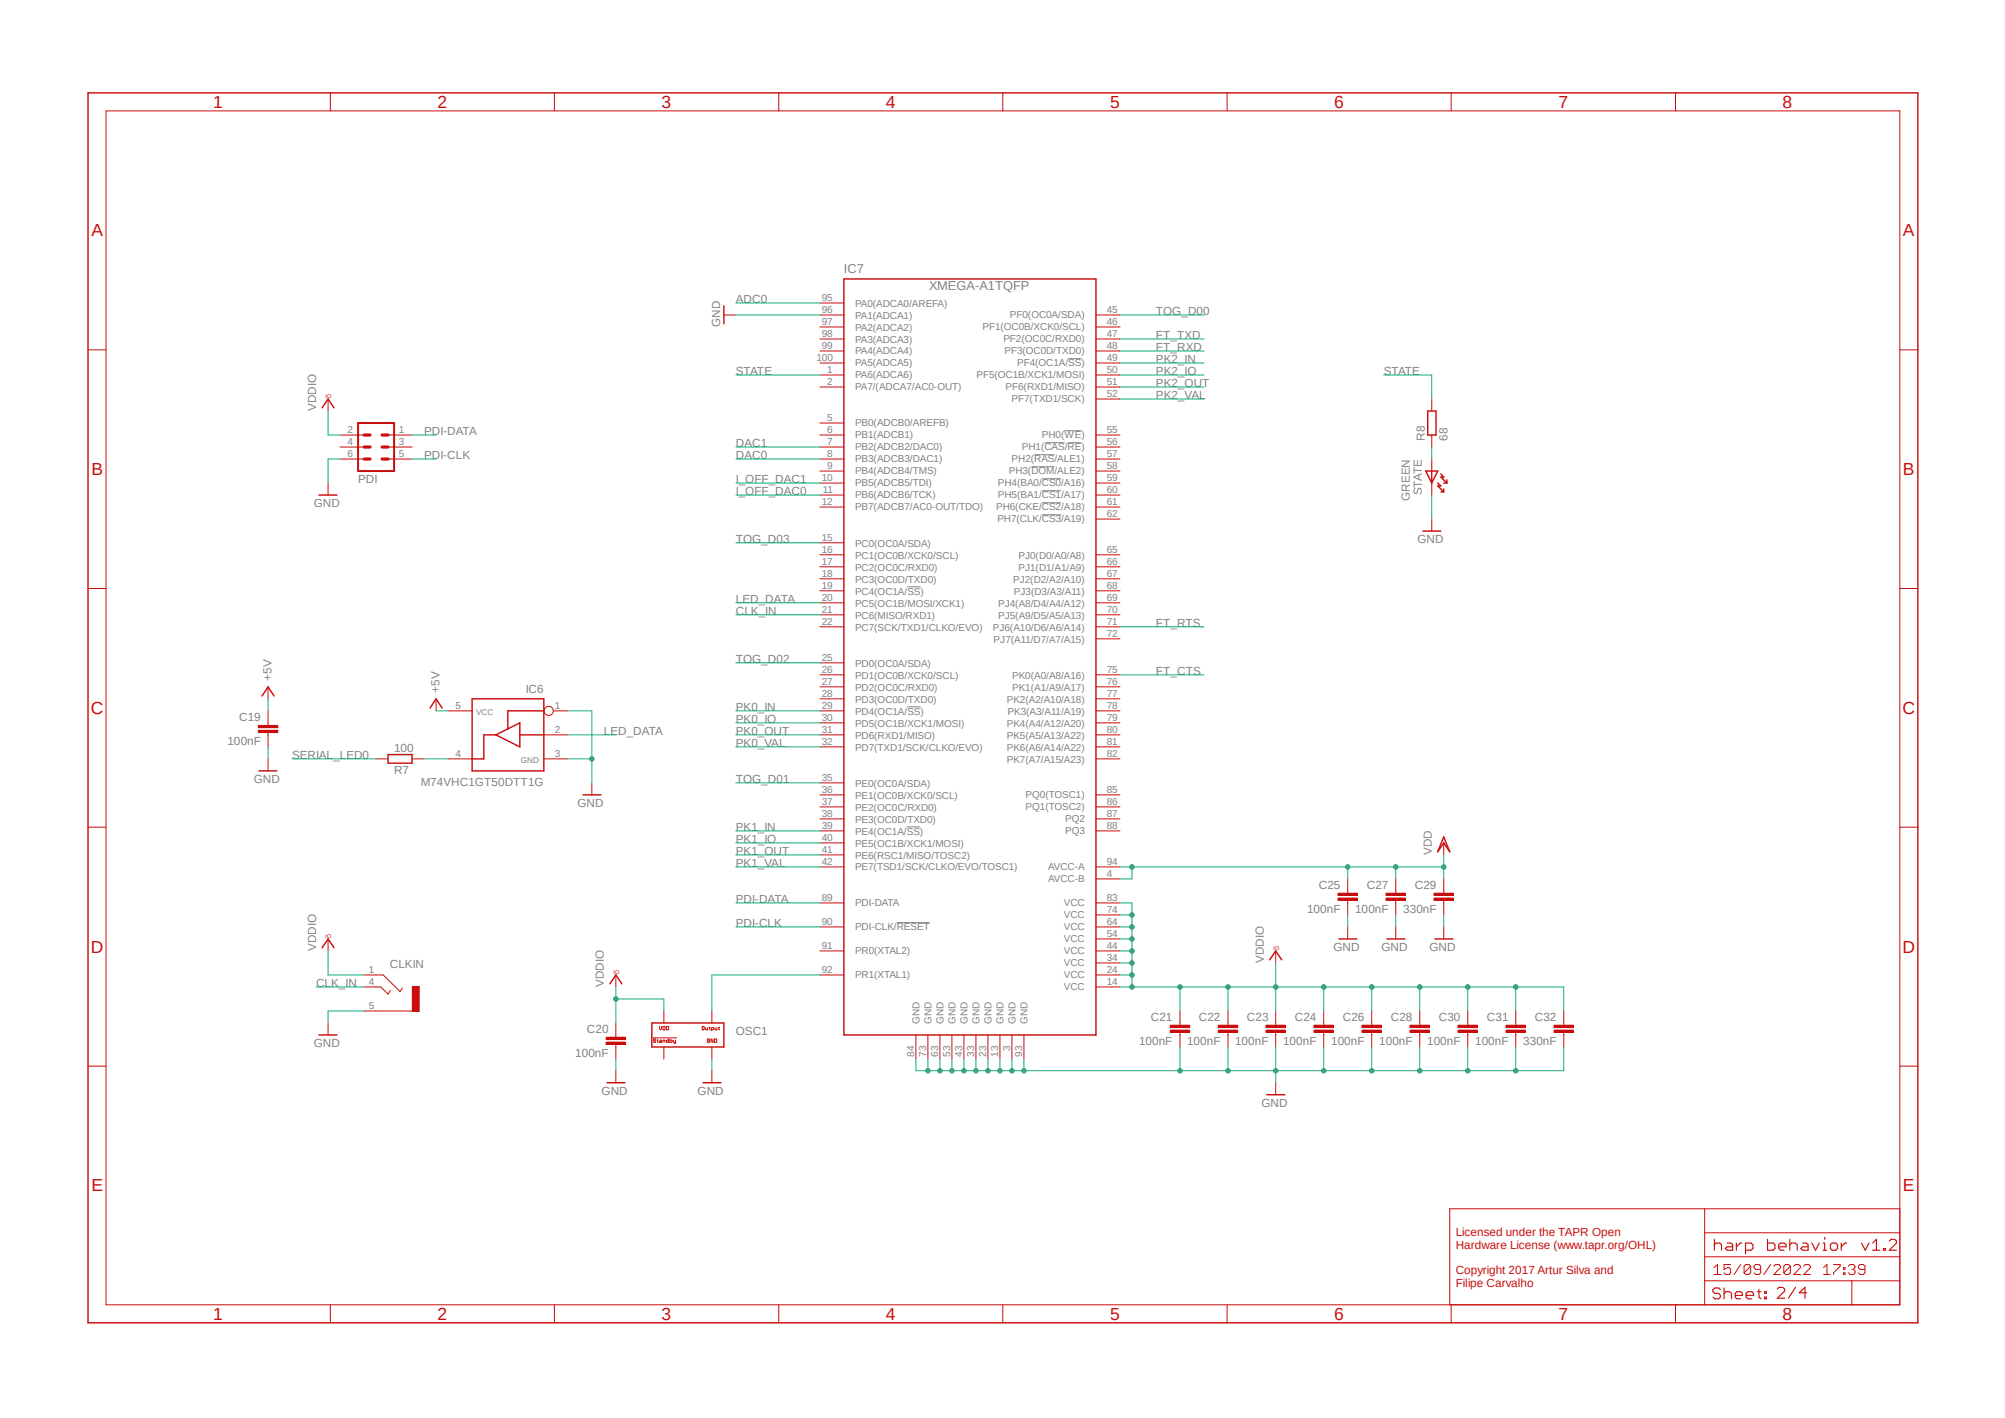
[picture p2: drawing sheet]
<svg xmlns="http://www.w3.org/2000/svg" width="297mm" height="210mm" viewBox="0 0 297 210" stroke-linecap="round" stroke-linejoin="round" font-family="sans-serif">
<path d="M12.7 13.5l271.7 182.8M284.4 13.5l-271.7 182.8" fill="none" stroke="#fff" stroke-width=".15"/>
<g fill="none" stroke="#808080" stroke-width=".15">
<path d="M158.2 53.1h2M152.8 69.1h3.4M153.2 67.4h3M154.3 70.9h2.9M154.3 72.7h2.9M154.3 74.5h2.9M154.3 76.2h2.9M154.7 65.6h3M157.7 63.8h2.5M158.2 65.6h2M134.4 86.9h2M134.4 104.7h2"/>
<path d="M132.8 136.7h4.9M134.3 122.5h2"/>
</g>
<g fill="none" stroke="#c90d0c" stroke-width=".21">
<path d="M13 13.8h271.1v182.1h-271.1zM210.8 78.7h2.6M211.2 69.8h1.8l-.9 1.7zM211.5 60.9h1.2v3.5h-1.2zM213 71.5l.4 .5h-.4l.9 .9M213.4 70.2l.5 .5h-.5l.9 .8M213.4 72.9h.5M213.9 71.5h.4M213.9 72.4v.5M214.3 71.1v.4M90.3 145.7l.9-1.3 .9 1.3M96.6 151.5h10.6v3.6h-10.6z"/>
<path d="M89.9 160.4h2.7M104.1 160.4h2.7"/>
</g>
<g fill="none" stroke="#c90d0c" stroke-width=".15">
<path d="M15.7 16.4h265.7v176.9h-265.7zM48.9 13.8v2.6M82.1 13.8v2.6M115.4 13.8v2.6M148.5 13.8v2.6M181.8 13.8v2.6M215 13.8v2.6M248.2 13.8v2.6M13 51.8h2.7M212.1 59.1v1.8M281.4 51.8h2.7M212.1 64.4v1.8"/>
<path d="M212.1 68v5.3M212.1 76.9v1.8M13 87.2h2.7M281.4 87.2h2.7M13 122.5h2.7M281.4 122.5h2.7M13 157.9h2.7M55.7 144.4h1.1l2.5 2.5 .3-.6M55.7 146.2h.7l1.1 1 .3-.5M55.7 149.7h5.4M89.8 154.3h2.9v.4h-2.9zM89.8 153.6h2.9v.4h-2.9z"/>
<path d="M91.2 144.4v1.8M91.2 151.5v2.1M91.2 154.7v2.1M91.2 158.6v1.8M96.7 153.7h3.5M97.1 154l-.2-.1v.2h.1l.1 .2-.1 .1-.2-.1M97.3 154.1h.2M97.4 154l.1 .4M97.7 152v.4l.1 .1 .2-.1v-.4M97.7 154.1h.3v.3h-.3v-.1v-.1h.3M98.2 152h.3v.5h-.3zM98.2 154.4v-.3h.3v.3"/>
<path d="M98.3 149.7v1.8M98.3 155.1v1.7M98.7 152l.4 .1-.1 .4h-.3zM99 153.9v.5h-.2l-.1-.3h.3M99.2 153.9v.5h.3l.1-.3h-.4M99.8 154.1v.2l.3 .1M100.1 154.1v.4l-.2 .1M104.1 152l.2 .1-.1 .4-.2-.1zM104.5 152.2l.1 .3h.2v-.3M105 152.2h.2M105.1 154l-.1-.1-.2 .1 .1 .4 .2-.1v-.2h-.2M105.1 152.1l.1 .4"/>
<path d="M105.4 152.5l.3-.1-.1-.2h-.2v.5M105.5 149.7v1.8M105.5 155.1v1.7M105.5 158.6v1.8M105.6 153.9v.5l-.3-.5v.5M105.8 153.9l.4 .1-.1 .4h-.3zM105.9 152.2l.1 .3h.2v-.3M106.4 152.2h.2M106.5 152.1l.1 .4M281.4 157.9h2.7M252.5 179v14.3M281.4 179h-66.6v14.3"/>
<path d="M48.9 193.3v2.6M82.1 193.3v2.6M115.4 193.3v2.6M148.5 193.3v2.6M181.8 193.3v2.6M215 193.3v2.6M248.2 193.3v2.6M252.5 189.7h28.9M252.5 186.1h28.9M252.5 182.6h28.9M253.9 187.7l.5-.4v1.5M253.9 188.8h1"/>
<path d="M256.4 187.3h-1v.7l.5-.3h.3l.2 .3v.5l-.2 .3h-.5l-.3-.3M257.9 187.3l-1 1.5M259.3 187.5v1l-.2 .3h-.5l-.2-.3M259.3 187.5l-.2-.2h-.5l-.2 .2v1M259.3 187.5l-.9 1M260.8 188h-.7l-.3-.3v-.2l.3-.2h.5l.2 .2v1l-.2 .3h-.5l-.3-.3M262.3 187.3l-1 1.5M262.8 187.5l.2-.2h.5l.2 .2v.2l-.9 1.1h.9M265.2 187.5v1l-.2 .3h-.5l-.3-.3M265.2 187.5l-.2-.2h-.5l-.3 .2v1M265.2 187.5l-1 1M265.7 187.5l.3-.2h.4l.3 .2v.2l-1 1.1h1"/>
<path d="M267.2 187.5l.2-.2h.5l.3 .2v.2l-1 1.1h1M270.1 188.8h1M270.1 187.7l.5-.4v1.5M271.6 187.3h1v.2l-1 1v.3M273.1 188.5h.2v.3h-.2zM273.1 187.7h.2v.3h-.2zM273.8 187.5l.3-.2h.5l.2 .2v.2l-.2 .3M274.3 189.7v3.6M274.3 188h.3M274.6 188l.2 .3v.2l-.2 .3h-.5l-.3-.3M276.3 188h-.8l-.2-.3v-.2l.2-.2h.5l.3 .2v1l-.3 .3h-.5l-.2-.3"/>
</g>
<g fill="none" stroke="#c90d0c" stroke-width=".17">
<path d="M254 183.6v1.6M254 184.4l.2-.3h.6l.2 .3v.8M254.8 191l-.2-.2h-.6l-.3 .2v.3l.3 .3h.6l.2 .3v.2l-.2 .3h-.6l-.3-.3M255.4 191.6l.3-.3h.5l.3 .3v.8M255.4 190.8v1.6M255.9 184.1h.5l.3 .3v.8h-.8l-.3-.3 .3-.2h.8M257 191.9h1.1v-.3l-.2-.3h-.6l-.3 .3v.5l.3 .3h.6M257.2 184.1v1.1M258 184.1h-.2l-.6 .6M258.6 185.2h.8l.3-.3v-.5l-.3-.3h-.8v1.6M258.7 191.9h1.1v-.3l-.3-.3h-.5l-.3 .3v.5l.3 .3h.5M260.3 191.3h.6"/>
<path d="M260.6 191v1.1l.3 .3M261.4 191.3h.3v.3h-.3zM261.4 192.1h.3v.3h-.3zM261.8 183.6v1.6h.9l.2-.3v-.5l-.2-.3h-.9M263.3 190.9l.2-.2h.6l.3 .2v.3l-1.1 1.1h1.1M263.5 184.7h1.1v-.3l-.3-.3h-.5l-.3 .3v.5l.3 .3h.5M265.1 184.4l.3-.3h.5l.3 .3v.8M265.1 183.6v1.6M266 190.7l-1.1 1.6M267 184.1h.6l.2 .3v.8h-.8l-.3-.3 .3-.2h.8M267.6 191.5h-1.1l.9-.8v1.6M268.4 184.1l.5 1.1 .6-1.1"/>
<path d="M270 184.1h.3v1.1M270 185.2h.6M270.3 183.3v.3M271.1 184.4l.3-.3h.5l.3 .3v.5l-.3 .3h-.5l-.3-.3zM272.8 184.1v1.1M273.6 184.1h-.3l-.5 .6M275.8 184.1l.5 1.1 .6-1.1M277.4 185.2h1.1M277.4 184.1l.6-.5v1.6M279 184.9h.3v.3h-.3zM279.9 183.8l.2-.2h.6l.2 .2v.3l-1 1.1h1"/>
</g>
<path d="M89.8 154.5h2.9M89.8 153.8h2.9" fill="none" stroke="#c90d0c" stroke-width=".34"/>
<path d="M61.1 146.1h1v3.7h-1z" fill-rule="evenodd" fill="#c90d0c"/>
<g fill="none" stroke="#c90d0c" stroke-width=".15">
<path d="M48.6 59.1v1.8M107.2 46.7h1.8M121.5 50.2h3.5M121.5 52h3.5M121.5 53.8h3.5M121.5 46.7h3.5M121.5 48.4h3.5M121.5 44.9h3.5M121.5 55.5h3.5M121.5 57.3h3.5M162.3 50.2h3.6M162.3 52h3.6"/>
<path d="M162.3 53.8h3.6M162.3 46.7h3.6M162.3 48.4h3.6M162.3 55.5h3.6M162.3 57.3h3.6M162.3 59.1h3.6M48.6 71.5v1.8M50.4 64.4h3.5M50.4 66.2h3.5M50.4 68h3.5M57.5 64.4h3.5M57.5 66.2h3.5"/>
<path d="M57.5 68h3.5M121.5 64.4h3.5M121.5 66.2h3.5M121.5 68h3.5M121.5 62.7h3.5M121.5 69.8h3.5M121.5 71.5h3.5M121.5 73.3h3.5M121.5 75.1h3.5M162.3 64.4h3.6M162.3 66.2h3.6M162.3 68h3.6"/>
<path d="M162.3 69.8h3.6M162.3 71.5h3.6M162.3 73.3h3.6M162.3 75.1h3.6M162.3 76.9h3.6M121.5 82.2h3.5M121.5 80.4h3.5M121.5 83.9h3.5M121.5 85.7h3.5M121.5 87.5h3.5M121.5 89.3h3.5M121.5 91.1h3.5"/>
<path d="M121.5 92.8h3.5M121.5 98.2h3.5M121.5 99.9h3.5M162.3 82.2h3.6M162.3 83.9h3.6M162.3 85.7h3.6M162.3 87.5h3.6M162.3 89.3h3.6M162.3 91.1h3.6M162.3 92.8h3.6M162.3 99.9h3.6M162.3 94.6h3.6"/>
<path d="M38.3 108.2h2.8v.3h-2.8zM38.3 107.4h2.8v.4h-2.8zM39.7 101.7v1.8M39.7 105.3v2.1M39.7 108.5v2.1M39.7 112.4v1.8M55.7 112.4h1.8M61 112.4h1.8M64.6 103.5v1.8M66.4 105.3h3.5M66.4 112.4h3.5M80.6 108.8h3.5"/>
<path d="M80.6 112.4h3.5M82 105.3h2.1M87.7 116v1.7M121.5 105.3h3.5M121.5 119.5h3.5M121.5 117.7h3.5M121.5 110.6h3.5M121.5 107.1h3.5M121.5 116h3.5M121.5 108.8h3.5M121.5 103.5h3.5M121.5 101.7h3.5"/>
<path d="M162.3 105.3h3.6M162.3 119.5h3.6M162.3 117.7h3.6M162.3 110.6h3.6M162.3 107.1h3.6M162.3 108.8h3.6M162.3 103.5h3.6M162.3 101.7h3.6M162.3 112.4h3.6M48.6 139.1v1.7M121.5 133.7h3.5M121.5 137.3h3.5"/>
<path d="M121.5 121.3h3.5M121.5 123.1h3.5M121.5 124.8h3.5M121.5 126.6h3.5M121.5 128.4h3.5M162.3 133.7h3.6M162.3 130.2h3.6M162.3 137.3h3.6M162.3 135.5h3.6M162.3 121.3h3.6M162.3 123.1h3.6M162.3 128.4h3.6"/>
<path d="M162.3 139.1h3.6M198.2 133h2.9v.3h-2.9zM198.2 132.3h2.9v.3h-2.9zM199.6 130.2v2.1M199.6 133.3v2.2M199.6 137.3v1.8M205.3 133h2.9v.3h-2.9zM205.3 132.3h2.9v.3h-2.9zM206.8 130.2v2.1M206.8 133.3v2.2M206.8 137.3v1.8M212.4 133h2.9v.3h-2.9z"/>
<path d="M212.4 132.3h2.9v.3h-2.9zM213.9 124.8v1.8M213.9 130.2v2.1M213.9 133.3v2.2M213.9 137.3v1.8M48.6 151.5v1.8M53.9 149.7h1.8M53.9 144.4h1.8M53.9 146.2h1.8M61.1 146.1h1v3.7h-1zM121.5 144.4h3.5M121.5 140.8h3.5"/>
<path d="M135.7 153.3v3.5M137.5 153.3v3.5M139.2 153.3v3.5M141 153.3v3.5M142.8 153.3v3.5M144.6 153.3v3.5M146.3 153.3v3.5M148.1 153.3v3.5M149.9 153.3v3.5M151.7 153.3v3.5M162.3 144.4h3.6M162.3 146.2h3.6"/>
<path d="M162.3 140.8h3.6M162.3 142.6h3.6M173.4 152.6h2.8v.3h-2.8zM173.4 151.8h2.8v.4h-2.8zM174.8 149.7v2.1M174.8 152.9v2.2M180.5 152.6h2.8v.3h-2.8zM180.5 151.8h2.8v.4h-2.8zM181.9 149.7v2.1M181.9 152.9v2.2M187.5 152.6h2.9v.3h-2.9zM187.5 151.8h2.9v.4h-2.9z"/>
<path d="M189 140.8v1.8M189 149.7v2.1M189 152.9v2.2M194.6 152.6h2.9v.3h-2.9zM194.6 151.8h2.9v.4h-2.9zM196.1 149.7v2.1M196.1 152.9v2.2M201.8 152.6h2.8v.3h-2.8zM201.8 151.8h2.8v.4h-2.8zM203.2 149.7v2.1M203.2 152.9v2.2M208.9 152.6h2.9v.3h-2.9z"/>
<path d="M208.9 151.8h2.9v.4h-2.9zM210.3 149.7v2.1M210.3 152.9v2.2M216 152.6h2.9v.3h-2.9zM216 151.8h2.9v.4h-2.9zM217.4 149.7v2.1M217.4 152.9v2.2M223.1 152.6h2.9v.3h-2.9zM223.1 151.8h2.9v.4h-2.9zM224.5 149.7v2.1M224.5 152.9v2.2M230.2 152.6h2.9v.3h-2.9z"/>
<path d="M230.2 151.8h2.9v.4h-2.9zM231.6 149.7v2.1M231.6 152.9v2.2M189 160.4v1.7"/>
<circle cx="81.3" cy="105.3" r=".68"/>
</g>
<g fill="none" stroke="#c90d0c" stroke-width=".21">
<path d="M107.2 45.3v2.7M125 41.3h37.3v112h-37.3zM47.2 73.3h2.7M47.7 60.4l.9-1.3 .9 1.3M38.4 114.2h2.6M38.8 103.1l.9-1.4 .9 1.4M57.5 111.8h3.5v1.2h-3.5zM63.7 104.9l.9-1.4 .9 1.4M69.9 103.5h10.7v10.7h-10.7zM73.4 108.8l3.6-1.7v3.5zM73.4 108.8h-1.7v3.6h-1.8M77 108.8h3.6"/>
<path d="M80.6 105.3h-5.4v2.6M86.4 117.7h2.6M198.3 139.1h2.7M205.4 139.1h2.7M212.6 139.1h2.6M213.9 124l.9 2.2-.9-1.4-.9 1.4zM47.2 153.3h2.7M47.7 140.4l.9-1.3 .9 1.3M188.1 142.2l.9-1.4 .9 1.4M187.7 162.1h2.6"/>
</g>
<path d="M53 62.7h5.4v7.1h-5.4z" fill="none" stroke="#c90d0c" stroke-width=".3"/>
<path d="M53.9 68h.9M53.9 66.2h.9M53.9 64.4h.9M56.6 68h.9M56.6 66.2h.9M56.6 64.4h.9" fill="none" stroke="#c90d0c" stroke-width=".47"/>
<g fill="none" stroke="#c90d0c" stroke-width=".34">
<path d="M38.3 108.3h2.8M38.3 107.6h2.8M198.2 133.2h2.9M198.2 132.5h2.9M205.3 133.2h2.9M205.3 132.5h2.9M212.4 133.2h2.9M212.4 132.5h2.9M173.4 152.7h2.8M173.4 152h2.8M180.5 152.7h2.8M180.5 152h2.8"/>
<path d="M187.5 152.7h2.9M187.5 152h2.9M194.6 152.7h2.9M194.6 152h2.9M201.8 152.7h2.8M201.8 152h2.8M208.9 152.7h2.9M208.9 152h2.9M216 152.7h2.9M216 152h2.9M223.1 152.7h2.9M223.1 152h2.9"/>
<path d="M230.2 152.7h2.9M230.2 152h2.9"/>
</g>
<path d="M109 55.5h12.5M205 55.5h7.1v3.6M61 68h3.6M61 64.4h3.6M212.1 66.2v1.8M109 137.3h12.5M109 133.7h12.5M91.2 148h7.1v1.7M91.2 146.2v5.3" fill="none" stroke="#0dab76" stroke-width=".15"/>
<circle cx="91.2" cy="148" r=".33" fill="#0dab76"/>
<g fill="none" stroke="#0dab76" stroke-width=".15">
<path d="M48.6 60.9v3.5h1.8M48.6 140.8v3.6h5.3M165.9 146.2h23.1v3.5M174.8 146.2v3.5M181.9 146.2v3.5M203.2 146.2h21.3v3.5"/>
<circle cx="91.2" cy="148" r=".33"/>
</g>
<circle cx="174.8" cy="146.2" r=".33" fill="#0dab76"/>
<circle cx="174.8" cy="146.2" r=".33" fill="none" stroke="#0dab76" stroke-width=".15"/>
<circle cx="181.9" cy="146.2" r=".33" fill="#0dab76"/>
<g fill="none" stroke="#0dab76" stroke-width=".15">
<path d="M189 146.2h14.2v3.5M196.1 146.2v3.5"/>
<circle cx="181.9" cy="146.2" r=".33"/>
</g>
<circle cx="189" cy="146.2" r=".33" fill="#0dab76"/>
<circle cx="189" cy="146.2" r=".33" fill="none" stroke="#0dab76" stroke-width=".15"/>
<circle cx="196.1" cy="146.2" r=".33" fill="#0dab76"/>
<g fill="none" stroke="#0dab76" stroke-width=".15">
<path d="M165.9 133.7h1.8v12.5M165.9 139.1h1.8M165.9 137.3h1.8M165.9 135.5h1.8M165.9 144.4h1.8M165.9 142.6h1.8M165.9 140.8h1.8"/>
<circle cx="196.1" cy="146.2" r=".33"/>
</g>
<circle cx="167.7" cy="135.5" r=".33" fill="#0dab76"/>
<circle cx="167.7" cy="135.5" r=".33" fill="none" stroke="#0dab76" stroke-width=".15"/>
<circle cx="167.7" cy="137.3" r=".33" fill="#0dab76"/>
<circle cx="167.7" cy="137.3" r=".33" fill="none" stroke="#0dab76" stroke-width=".15"/>
<circle cx="167.7" cy="139.1" r=".33" fill="#0dab76"/>
<circle cx="167.7" cy="139.1" r=".33" fill="none" stroke="#0dab76" stroke-width=".15"/>
<circle cx="167.7" cy="140.8" r=".33" fill="#0dab76"/>
<circle cx="167.7" cy="140.8" r=".33" fill="none" stroke="#0dab76" stroke-width=".15"/>
<circle cx="167.7" cy="142.6" r=".33" fill="#0dab76"/>
<circle cx="167.7" cy="142.6" r=".33" fill="none" stroke="#0dab76" stroke-width=".15"/>
<circle cx="167.7" cy="144.4" r=".33" fill="#0dab76"/>
<circle cx="167.7" cy="144.4" r=".33" fill="none" stroke="#0dab76" stroke-width=".15"/>
<circle cx="167.7" cy="146.2" r=".33" fill="#0dab76"/>
<g fill="none" stroke="#0dab76" stroke-width=".15">
<path d="M210.3 146.2v3.5M217.4 146.2v3.5"/>
<circle cx="167.7" cy="146.2" r=".33"/>
</g>
<circle cx="203.2" cy="146.2" r=".33" fill="#0dab76"/>
<circle cx="203.2" cy="146.2" r=".33" fill="none" stroke="#0dab76" stroke-width=".15"/>
<circle cx="210.3" cy="146.2" r=".33" fill="#0dab76"/>
<circle cx="210.3" cy="146.2" r=".33" fill="none" stroke="#0dab76" stroke-width=".15"/>
<circle cx="217.4" cy="146.2" r=".33" fill="#0dab76"/>
<circle cx="217.4" cy="146.2" r=".33" fill="none" stroke="#0dab76" stroke-width=".15"/>
<circle cx="224.5" cy="146.2" r=".33" fill="#0dab76"/>
<g fill="none" stroke="#0dab76" stroke-width=".15">
<path d="M165.9 52h12.5M50.4 68h-1.8v3.5M212.1 73.3v3.6M53.9 149.7h-5.3v1.8M91.2 156.8v1.8M105.5 156.8v1.8M174.8 155.1v3.5h14.2M181.9 155.1v3.5M189 142.6v3.6M189 155.1v5.3M224.5 146.2h7.1v3.5"/>
<circle cx="224.5" cy="146.2" r=".33"/>
</g>
<circle cx="174.8" cy="158.6" r=".33" fill="#0dab76"/>
<circle cx="174.8" cy="158.6" r=".33" fill="none" stroke="#0dab76" stroke-width=".15"/>
<circle cx="181.9" cy="158.6" r=".33" fill="#0dab76"/>
<circle cx="181.9" cy="158.6" r=".33" fill="none" stroke="#0dab76" stroke-width=".15"/>
<circle cx="189" cy="158.6" r=".33" fill="#0dab76"/>
<g fill="none" stroke="#0dab76" stroke-width=".15">
<path d="M135.7 158.6h39.1M196.1 155.1v3.5M203.2 155.1v3.5h-14.2"/>
<circle cx="189" cy="158.6" r=".33"/>
</g>
<circle cx="196.1" cy="158.6" r=".33" fill="#0dab76"/>
<g fill="none" stroke="#0dab76" stroke-width=".15">
<path d="M135.7 156.8v1.8M137.5 156.8v1.8M139.2 156.8v1.8M141 156.8v1.8M142.8 156.8v1.8M144.6 156.8v1.8M146.3 156.8v1.8M148.1 156.8v1.8M149.9 156.8v1.8M151.7 156.8v1.8"/>
<circle cx="196.1" cy="158.6" r=".33"/>
</g>
<circle cx="137.5" cy="158.6" r=".33" fill="#0dab76"/>
<circle cx="137.5" cy="158.6" r=".33" fill="none" stroke="#0dab76" stroke-width=".15"/>
<circle cx="139.2" cy="158.6" r=".33" fill="#0dab76"/>
<circle cx="139.2" cy="158.6" r=".33" fill="none" stroke="#0dab76" stroke-width=".15"/>
<circle cx="141" cy="158.6" r=".33" fill="#0dab76"/>
<circle cx="141" cy="158.6" r=".33" fill="none" stroke="#0dab76" stroke-width=".15"/>
<circle cx="142.8" cy="158.6" r=".33" fill="#0dab76"/>
<circle cx="142.8" cy="158.6" r=".33" fill="none" stroke="#0dab76" stroke-width=".15"/>
<circle cx="144.6" cy="158.6" r=".33" fill="#0dab76"/>
<circle cx="144.6" cy="158.6" r=".33" fill="none" stroke="#0dab76" stroke-width=".15"/>
<circle cx="146.4" cy="158.6" r=".33" fill="#0dab76"/>
<circle cx="146.4" cy="158.6" r=".33" fill="none" stroke="#0dab76" stroke-width=".15"/>
<circle cx="148.1" cy="158.6" r=".33" fill="#0dab76"/>
<circle cx="148.1" cy="158.6" r=".33" fill="none" stroke="#0dab76" stroke-width=".15"/>
<circle cx="149.9" cy="158.6" r=".33" fill="#0dab76"/>
<circle cx="149.9" cy="158.6" r=".33" fill="none" stroke="#0dab76" stroke-width=".15"/>
<circle cx="151.7" cy="158.6" r=".33" fill="#0dab76"/>
<g fill="none" stroke="#0dab76" stroke-width=".15">
<path d="M210.3 155.1v3.5M217.4 155.1v3.5M224.5 155.1v3.5h-21.3"/>
<circle cx="151.7" cy="158.6" r=".33"/>
</g>
<circle cx="203.2" cy="158.6" r=".33" fill="#0dab76"/>
<circle cx="203.2" cy="158.6" r=".33" fill="none" stroke="#0dab76" stroke-width=".15"/>
<circle cx="217.4" cy="158.6" r=".33" fill="#0dab76"/>
<circle cx="217.4" cy="158.6" r=".33" fill="none" stroke="#0dab76" stroke-width=".15"/>
<circle cx="210.3" cy="158.6" r=".33" fill="#0dab76"/>
<g fill="none" stroke="#0dab76" stroke-width=".15">
<path d="M224.5 158.6h7.1"/>
<circle cx="210.3" cy="158.6" r=".33"/>
</g>
<circle cx="224.5" cy="158.6" r=".33" fill="#0dab76"/>
<g fill="none" stroke="#0dab76" stroke-width=".15">
<path d="M109 46.7h12.5M84.1 105.3h3.6v10.7M84.1 112.4h3.6M199.6 135.5v1.8M206.8 135.5v1.8M213.9 135.5v1.8M231.6 155.1v3.5"/>
<circle cx="224.5" cy="158.6" r=".33"/>
</g>
<circle cx="87.7" cy="112.4" r=".33" fill="#0dab76"/>
<g fill="none" stroke="#0dab76" stroke-width=".15">
<path d="M109 44.9h12.5M165.9 50.2h12.5M165.9 53.8h12.5M165.9 55.5h12.5M165.9 57.3h12.5M165.9 59.1h12.5M165.9 46.7h12.5M109 66.2h12.5M109 68h12.5M109 91.1h12.5M109 98.2h12.5M109 80.4h12.5"/>
<path d="M165.9 92.8h12.5M165.9 99.9h12.5M39.7 110.6v1.8M43.3 112.4h12.4M109 105.3h12.5M109 107.1h12.5M109 108.8h12.5M109 110.6h12.5M109 116h12.5M109 123.1h12.5M109 124.8h12.5M109 126.6h12.5"/>
<path d="M109 128.4h12.5M213.9 128.4v1.8M46.8 146.2h7.1M121.5 144.4h-16v5.3"/>
<circle cx="87.7" cy="112.4" r=".33"/>
</g>
<circle cx="213.9" cy="128.4" r=".33" fill="#0dab76"/>
<g fill="none" stroke="#0dab76" stroke-width=".15">
<path d="M165.9 128.4h33.7M167.7 128.4v1.8h-1.8"/>
<circle cx="213.9" cy="128.4" r=".33"/>
</g>
<circle cx="167.7" cy="128.4" r=".33" fill="#0dab76"/>
<g fill="none" stroke="#0dab76" stroke-width=".15">
<path d="M206.8 128.4v1.8M213.9 128.4h-14.3v1.8"/>
<circle cx="167.7" cy="128.4" r=".33"/>
</g>
<circle cx="199.6" cy="128.4" r=".33" fill="#0dab76"/>
<circle cx="199.6" cy="128.4" r=".33" fill="none" stroke="#0dab76" stroke-width=".15"/>
<circle cx="206.8" cy="128.4" r=".33" fill="#0dab76"/>
<g fill="none" stroke="#0dab76" stroke-width=".15">
<path d="M109 71.5h12.5M109 73.3h12.5M109 89.3h12.5M39.7 103.5v1.8M62.8 112.4h3.6M64.6 105.3h1.8M84.1 108.8h7.1M213.9 126.6v1.8"/>
<circle cx="206.8" cy="128.4" r=".33"/>
</g>
<g font-size="2.6" fill="#c90d0c">
<text x="31.6" y="16">1</text>
<text x="64.8" y="16">2</text>
<text x="98" y="16">3</text>
<text x="131.2" y="16">4</text>
<text x="164.5" y="16">5</text>
<text x="197.7" y="16">6</text>
<text x="230.9" y="16">7</text>
<text x="264.1" y="16">8</text>
<text x="13.5" y="35">A</text>
<text x="281.9" y="35">A</text>
<text x="13.5" y="70.4">B</text>
<text x="281.9" y="70.4">B</text>
<text x="13.5" y="105.7">C</text>
<text x="281.8" y="105.7">C</text>
<text x="13.5" y="141.1">D</text>
<text x="281.8" y="141.1">D</text>
<text x="13.5" y="176.4">E</text>
<text x="281.9" y="176.4">E</text>
<text x="31.6" y="195.5">1</text>
<text x="64.8" y="195.5">2</text>
<text x="98" y="195.5">3</text>
<text x="131.2" y="195.5">4</text>
<text x="164.5" y="195.5">5</text>
<text x="197.7" y="195.5">6</text>
<text x="230.9" y="195.5">7</text>
<text x="264.1" y="195.5">8</text>
</g>
<g font-size="1.9" fill="#808080">
<text x="125" y="40.4">IC7</text>
<text x="137.6" y="42.9">XMEGA-A1TQFP</text>
</g>
<g font-size="1.7" fill="#808080">
<text x="109" y="44.9">ADC0</text>
<text x="171.2" y="46.7">TOG_D00</text>
<text x="106.7" y="48.4" transform="rotate(-90 106.7 48.4)">GND</text>
<text x="171.2" y="52">FT_RXD</text>
<text x="171.2" y="50.2">FT_TXD</text>
<text x="171.2" y="53.8">PK2_IN</text>
<text x="109" y="55.5">STATE</text>
<text x="171.2" y="55.5">PK2_IO</text>
<text x="171.2" y="57.3">PK2_OUT</text>
<text x="171.2" y="59.1">PK2_VAL</text>
<text x="205" y="55.5">STATE</text>
<text x="46.8" y="60.9" transform="rotate(-90 46.8 60.9)">VDDIO</text>
<text x="62.8" y="64.4">PDI-DATA</text>
<text x="211.1" y="65.3" transform="rotate(-90 211.1 65.3)">R8</text>
<text x="214.4" y="65.3" transform="rotate(-90 214.4 65.3)">68</text>
<text x="53" y="71.5">PDI</text>
<text x="62.8" y="68">PDI-CLK</text>
<text x="109" y="66.2">DAC1</text>
<text x="109" y="68">DAC0</text>
<text x="109" y="71.5">I_OFF_DAC1</text>
<text x="46.5" y="75.1">GND</text>
<text x="109" y="73.3">I_OFF_DAC0</text>
<text x="208.9" y="74.2" transform="rotate(-90 208.9 74.2)">GREEN</text>
<text x="210.6" y="73.4" transform="rotate(-90 210.6 73.4)">STATE</text>
<text x="109" y="80.4">TOG_D03</text>
<text x="210" y="80.4">GND</text>
<text x="109" y="89.3">LED_DATA</text>
<text x="109" y="91.1">CLK_IN</text>
<text x="171.2" y="92.8">FT_RTS</text>
<text x="40.2" y="100.8" transform="rotate(-90 40.2 100.8)">+5V</text>
<text x="109" y="98.2">TOG_D02</text>
<text x="171.2" y="99.9">FT_CTS</text>
<text x="35.4" y="106.8">C19</text>
<text x="65.1" y="102.6" transform="rotate(-90 65.1 102.6)">+5V</text>
<text x="77.9" y="102.6">IC6</text>
<text x="109" y="105.3">PK0_IN</text>
<text x="109" y="107.1">PK0_IO</text>
<text x="33.7" y="110.4">100nF</text>
<text x="43.3" y="112.4">SERIAL_LED0</text>
<text x="58.4" y="111.3">100</text>
<text x="89.5" y="108.8">LED_DATA</text>
<text x="109" y="108.8">PK0_OUT</text>
<text x="109" y="110.6">PK0_VAL</text>
<text x="37.6" y="116">GND</text>
<text x="58.4" y="114.7">R7</text>
<text x="62.4" y="116.4">M74VHC1GT50DTT1G</text>
<text x="85.6" y="119.5">GND</text>
<text x="109" y="116">TOG_D01</text>
<text x="109" y="123.1">PK1_IN</text>
<text x="109" y="124.8">PK1_IO</text>
<text x="109" y="126.6">PK1_OUT</text>
<text x="109" y="128.4">PK1_VAL</text>
<text x="195.4" y="131.7">C25</text>
<text x="202.5" y="131.7">C27</text>
<text x="209.6" y="131.7">C29</text>
<text x="212.1" y="126.6" transform="rotate(-90 212.1 126.6)">VDD</text>
<text x="109" y="137.3">PDI-CLK</text>
<text x="109" y="133.7">PDI-DATA</text>
<text x="193.6" y="135.3">100nF</text>
<text x="200.7" y="135.3">100nF</text>
<text x="207.9" y="135.3">330nF</text>
<text x="46.8" y="140.8" transform="rotate(-90 46.8 140.8)">VDDIO</text>
<text x="57.7" y="143.3">CLKIN</text>
<text x="187.2" y="142.6" transform="rotate(-90 187.2 142.6)">VDDIO</text>
<text x="197.5" y="140.8">GND</text>
<text x="204.6" y="140.8">GND</text>
<text x="211.8" y="140.8">GND</text>
<text x="46.8" y="146.2">CLK_IN</text>
<text x="89.4" y="146.2" transform="rotate(-90 89.4 146.2)">VDDIO</text>
<text x="46.5" y="155.1">GND</text>
<text x="87" y="153">C20</text>
<text x="109" y="153.3">OSC1</text>
<text x="168.7" y="154.8">100nF</text>
<text x="170.5" y="151.2">C21</text>
<text x="175.9" y="154.8">100nF</text>
<text x="177.6" y="151.2">C22</text>
<text x="183" y="154.8">100nF</text>
<text x="184.7" y="151.2">C23</text>
<text x="190.1" y="154.8">100nF</text>
<text x="191.8" y="151.2">C24</text>
<text x="197.2" y="154.8">100nF</text>
<text x="198.9" y="151.2">C26</text>
<text x="204.3" y="154.8">100nF</text>
<text x="206" y="151.2">C28</text>
<text x="211.4" y="154.8">100nF</text>
<text x="213.1" y="151.2">C30</text>
<text x="218.5" y="154.8">100nF</text>
<text x="220.3" y="151.2">C31</text>
<text x="225.6" y="154.8">330nF</text>
<text x="227.4" y="151.2">C32</text>
<text x="85.2" y="156.5">100nF</text>
<text x="89.1" y="162.1">GND</text>
<text x="103.3" y="162.1">GND</text>
<text x="186.9" y="163.9">GND</text>
</g>
<g font-size="1.7" fill="#c90d0c">
<text x="215.6" y="183.1">Licensed under the TAPR Open</text>
<text x="215.6" y="185">Hardware License (www.tapr.org/OHL)</text>
<text x="215.6" y="188.7">Copyright 2017 Artur Silva and</text>
<text x="215.6" y="190.6">Filipe Carvalho</text>
</g>
<g font-size="1.5" fill="#808080">
<text x="121.8" y="46.4">96</text>
<text x="121.8" y="44.6">95</text>
<text x="126.7" y="47.2">PA1(ADCA1)</text>
<text x="126.7" y="45.4">PA0(ADCA0/AREFA)</text>
<text x="149.6" y="47.2">PF0(OC0A/SDA)</text>
<text x="164" y="46.4">45</text>
<text x="120.9" y="53.5">100</text>
<text x="121.8" y="50">98</text>
<text x="121.8" y="51.7">99</text>
<text x="121.8" y="48.2">97</text>
<text x="126.7" y="50.8">PA3(ADCA3)</text>
<text x="126.7" y="52.5">PA4(ADCA4)</text>
<text x="126.7" y="49">PA2(ADCA2)</text>
<text x="145.5" y="48.9">PF1(OC0B/XCK0/SCL)</text>
<text x="148.6" y="50.7">PF2(OC0C/RXD0)</text>
<text x="148.8" y="52.5">PF3(OC0D/TXD0)</text>
<text x="164" y="48.2">46</text>
<text x="164" y="50">47</text>
<text x="164" y="51.7">48</text>
<text x="164" y="53.5">49</text>
<text x="122.6" y="55.3">1</text>
<text x="122.6" y="57.1">2</text>
<text x="126.7" y="54.3">PA5(ADCA5)</text>
<text x="126.7" y="56">PA6(ADCA6)</text>
<text x="126.7" y="57.8">PA7/(ADCA7/AC0-OUT)</text>
<text x="144.7" y="56">PF5(OC1B/XCK1/MOSI)</text>
<text x="149" y="57.8">PF6(RXD1/MISO)</text>
<text x="149.9" y="59.6">PF7(TXD1/SCK)</text>
<text x="150.7" y="54.3">PF4(OC1A/SS)</text>
<text x="164" y="55.3">50</text>
<text x="164" y="57.1">51</text>
<text x="164" y="58.8">52</text>
<text x="51.5" y="64.2">2</text>
<text x="51.5" y="66">4</text>
<text x="59.1" y="64.2">1</text>
<text x="59.1" y="66">3</text>
<text x="122.6" y="64.2">6</text>
<text x="122.6" y="66">7</text>
<text x="122.6" y="62.4">5</text>
<text x="126.7" y="64.9">PB1(ADCB1)</text>
<text x="126.7" y="63.2">PB0(ADCB0/AREFB)</text>
<text x="154.3" y="64.9">PH0(WE)</text>
<text x="164" y="64.2">55</text>
<text x="164" y="66">56</text>
<text x="51.5" y="67.7">6</text>
<text x="59.1" y="67.7">5</text>
<text x="121.8" y="71.3">10</text>
<text x="122.6" y="67.7">8</text>
<text x="122.6" y="69.5">9</text>
<text x="126.7" y="66.7">PB2(ADCB2/DAC0)</text>
<text x="126.7" y="68.5">PB3(ADCB3/DAC1)</text>
<text x="126.7" y="70.3">PB4(ADCB4/TMS)</text>
<text x="149.4" y="70.3">PH3(DOM/ALE2)</text>
<text x="149.9" y="68.5">PH2(RAS/ALE1)</text>
<text x="151.4" y="66.7">PH1(CAS/RE)</text>
<text x="164" y="67.7">57</text>
<text x="164" y="69.5">58</text>
<text x="164" y="71.3">59</text>
<text x="121.8" y="74.8">12</text>
<text x="121.9" y="73.1">11</text>
<text x="126.7" y="72.1">PB5(ADCB5/TDI)</text>
<text x="126.7" y="73.8">PB6(ADCB6/TCK)</text>
<text x="126.7" y="75.6">PB7(ADCB7/AC0-OUT/TDO)</text>
<text x="147.6" y="75.6">PH6(CKE/CS2/A18)</text>
<text x="147.7" y="77.4">PH7(CLK/CS3/A19)</text>
<text x="147.8" y="72.1">PH4(BA0/CS0/A16)</text>
<text x="147.8" y="73.8">PH5(BA1/CS1/A17)</text>
<text x="164" y="73.1">60</text>
<text x="164" y="74.8">61</text>
<text x="164" y="76.6">62</text>
<text x="121.8" y="82">16</text>
<text x="121.8" y="80.2">15</text>
<text x="121.8" y="83.7">17</text>
<text x="126.7" y="82.7">PC1(OC0B/XCK0/SCL)</text>
<text x="126.7" y="80.9">PC0(OC0A/SDA)</text>
<text x="150.9" y="82.7">PJ0(D0/A0/A8)</text>
<text x="164" y="82">65</text>
<text x="164" y="83.7">66</text>
<text x="121.8" y="85.5">18</text>
<text x="121.8" y="87.3">19</text>
<text x="121.8" y="89.1">20</text>
<text x="126.7" y="84.5">PC2(OC0C/RXD0)</text>
<text x="126.7" y="86.3">PC3(OC0D/TXD0)</text>
<text x="126.7" y="88.1">PC4(OC1A/SS)</text>
<text x="126.7" y="89.8">PC5(OC1B/MOSI/XCK1)</text>
<text x="147.9" y="89.8">PJ4(A8/D4/A4/A12)</text>
<text x="150.1" y="86.3">PJ2(D2/A2/A10)</text>
<text x="150.2" y="88.1">PJ3(D3/A3/A11)</text>
<text x="150.9" y="84.5">PJ1(D1/A1/A9)</text>
<text x="164" y="85.5">67</text>
<text x="164" y="87.3">68</text>
<text x="164" y="89.1">69</text>
<text x="121.8" y="90.8">21</text>
<text x="121.8" y="92.6">22</text>
<text x="126.7" y="91.6">PC6(MISO/RXD1)</text>
<text x="126.7" y="93.4">PC7(SCK/TXD1/CLKO/EVO)</text>
<text x="147.1" y="93.4">PJ6(A10/D6/A6/A14)</text>
<text x="147.2" y="95.2">PJ7(A11/D7/A7/A15)</text>
<text x="147.9" y="91.6">PJ5(A9/D5/A5/A13)</text>
<text x="164" y="90.8">70</text>
<text x="164" y="92.6">71</text>
<text x="164" y="94.4">72</text>
<text x="121.8" y="97.9">25</text>
<text x="121.8" y="99.7">26</text>
<text x="121.8" y="101.5">27</text>
<text x="126.7" y="98.7">PD0(OC0A/SDA)</text>
<text x="126.7" y="100.5">PD1(OC0B/XCK0/SCL)</text>
<text x="149.9" y="100.5">PK0(A0/A8/A16)</text>
<text x="164" y="99.7">75</text>
<text x="164" y="101.5">76</text>
<text x="67.5" y="105">5</text>
<text x="82.2" y="105">1</text>
<text x="121.8" y="105">29</text>
<text x="121.8" y="106.8">30</text>
<text x="121.8" y="103.3">28</text>
<text x="126.7" y="105.8">PD4(OC1A/SS)</text>
<text x="126.7" y="107.6">PD5(OC1B/XCK1/MOSI)</text>
<text x="126.7" y="104.1">PD3(OC0D/TXD0)</text>
<text x="126.7" y="102.3">PD2(OC0C/RXD0)</text>
<text x="149.1" y="104.1">PK2(A2/A10/A18)</text>
<text x="149.1" y="107.6">PK4(A4/A12/A20)</text>
<text x="149.3" y="105.8">PK3(A3/A11/A19)</text>
<text x="149.9" y="102.3">PK1(A1/A9/A17)</text>
<text x="164" y="103.3">77</text>
<text x="164" y="105">78</text>
<text x="164" y="106.8">79</text>
<text x="67.5" y="112.1">4</text>
<text x="82.2" y="108.6">2</text>
<text x="82.2" y="112.1">3</text>
<text x="121.8" y="110.4">32</text>
<text x="121.8" y="108.6">31</text>
<text x="126.7" y="111.2">PD7(TXD1/SCK/CLKO/EVO)</text>
<text x="126.7" y="109.4">PD6(RXD1/MISO)</text>
<text x="149.1" y="109.4">PK5(A5/A13/A22)</text>
<text x="149.1" y="111.2">PK6(A6/A14/A22)</text>
<text x="149.1" y="112.9">PK7(A7/A15/A23)</text>
<text x="164" y="108.6">80</text>
<text x="164" y="110.4">81</text>
<text x="164" y="112.1">82</text>
<text x="121.8" y="119.3">37</text>
<text x="121.8" y="117.5">36</text>
<text x="121.8" y="115.7">35</text>
<text x="126.7" y="118.3">PE1(OC0B/XCK0/SCL)</text>
<text x="126.7" y="116.5">PE0(OC0A/SDA)</text>
<text x="151.9" y="118.2">PQ0(TOSC1)</text>
<text x="164" y="117.5">85</text>
<text x="164" y="119.3">86</text>
<text x="121.8" y="121">38</text>
<text x="121.8" y="122.8">39</text>
<text x="121.8" y="124.6">40</text>
<text x="126.7" y="120.1">PE2(OC0C/RXD0)</text>
<text x="126.7" y="121.8">PE3(OC0D/TXD0)</text>
<text x="126.7" y="123.6">PE4(OC1A/SS)</text>
<text x="126.7" y="125.4">PE5(OC1B/XCK1/MOSI)</text>
<text x="151.9" y="120">PQ1(TOSC2)</text>
<text x="157.8" y="121.8">PQ2</text>
<text x="157.8" y="123.6">PQ3</text>
<text x="164" y="121">87</text>
<text x="164" y="122.8">88</text>
<text x="121.8" y="126.4">41</text>
<text x="121.8" y="128.1">42</text>
<text x="126.7" y="127.2">PE6(RSC1/MISO/TOSC2)</text>
<text x="126.7" y="128.9">PE7(TSD1/SCK/CLKO/EVO/TOSC1)</text>
<text x="155.3" y="130.7">AVCC-B</text>
<text x="155.3" y="128.9">AVCC-A</text>
<text x="164" y="129.9">4</text>
<text x="164" y="128.1">94</text>
<text x="121.8" y="137">90</text>
<text x="121.8" y="133.5">89</text>
<text x="126.7" y="137.8">PDI-CLK/RESET</text>
<text x="126.7" y="134.2">PDI-DATA</text>
<text x="157.6" y="134.2">VCC</text>
<text x="157.6" y="136">VCC</text>
<text x="157.6" y="137.8">VCC</text>
<text x="164" y="133.5">83</text>
<text x="164" y="135.3">74</text>
<text x="164" y="137">64</text>
<text x="121.8" y="140.6">91</text>
<text x="126.7" y="141.4">PR0(XTAL2)</text>
<text x="157.6" y="139.6">VCC</text>
<text x="157.6" y="141.4">VCC</text>
<text x="157.6" y="143.1">VCC</text>
<text x="164" y="138.8">54</text>
<text x="164" y="140.6">44</text>
<text x="164" y="142.4">34</text>
<text x="54.7" y="149.5">5</text>
<text x="54.7" y="144.1">1</text>
<text x="54.7" y="145.9">4</text>
<text x="121.8" y="144.1">92</text>
<text x="126.7" y="144.9">PR1(XTAL1)</text>
<text x="157.6" y="144.9">VCC</text>
<text x="157.6" y="146.7">VCC</text>
<text x="164" y="144.1">24</text>
<text x="164" y="145.9">14</text>
<text x="136.2" y="151.6" transform="rotate(-90 136.2 151.6)">GND</text>
<text x="138" y="151.6" transform="rotate(-90 138 151.6)">GND</text>
<text x="139.8" y="151.6" transform="rotate(-90 139.8 151.6)">GND</text>
<text x="141.6" y="151.6" transform="rotate(-90 141.6 151.6)">GND</text>
<text x="143.3" y="151.6" transform="rotate(-90 143.3 151.6)">GND</text>
<text x="145.1" y="151.6" transform="rotate(-90 145.1 151.6)">GND</text>
<text x="146.9" y="151.6" transform="rotate(-90 146.9 151.6)">GND</text>
<text x="148.6" y="151.6" transform="rotate(-90 148.6 151.6)">GND</text>
<text x="149.6" y="155.7" transform="rotate(-90 149.6 155.7)">3</text>
<text x="150.4" y="151.6" transform="rotate(-90 150.4 151.6)">GND</text>
<text x="152.2" y="151.6" transform="rotate(-90 152.2 151.6)">GND</text>
<text x="135.4" y="156.5" transform="rotate(-90 135.4 156.5)">84</text>
<text x="137.2" y="156.5" transform="rotate(-90 137.2 156.5)">73</text>
<text x="139" y="156.5" transform="rotate(-90 139 156.5)">63</text>
<text x="140.8" y="156.5" transform="rotate(-90 140.8 156.5)">53</text>
<text x="142.5" y="156.5" transform="rotate(-90 142.5 156.5)">43</text>
<text x="144.3" y="156.5" transform="rotate(-90 144.3 156.5)">33</text>
<text x="146.1" y="156.5" transform="rotate(-90 146.1 156.5)">23</text>
<text x="147.9" y="156.5" transform="rotate(-90 147.9 156.5)">13</text>
<text x="151.4" y="156.5" transform="rotate(-90 151.4 156.5)">93</text>
</g>
<g font-size="1.2" fill="#808080">
<text x="70.5" y="105.8">VCC</text>
<text x="77.1" y="112.9">GND</text>
</g>
<g font-size=".8" fill="#c90d0c">
<text x="48.2" y="58.9">IO</text>
<text x="48.2" y="138.9">IO</text>
<text x="188.6" y="140.7">IO</text>
<text x="90.9" y="144.2">IO</text>
</g>
</svg>
